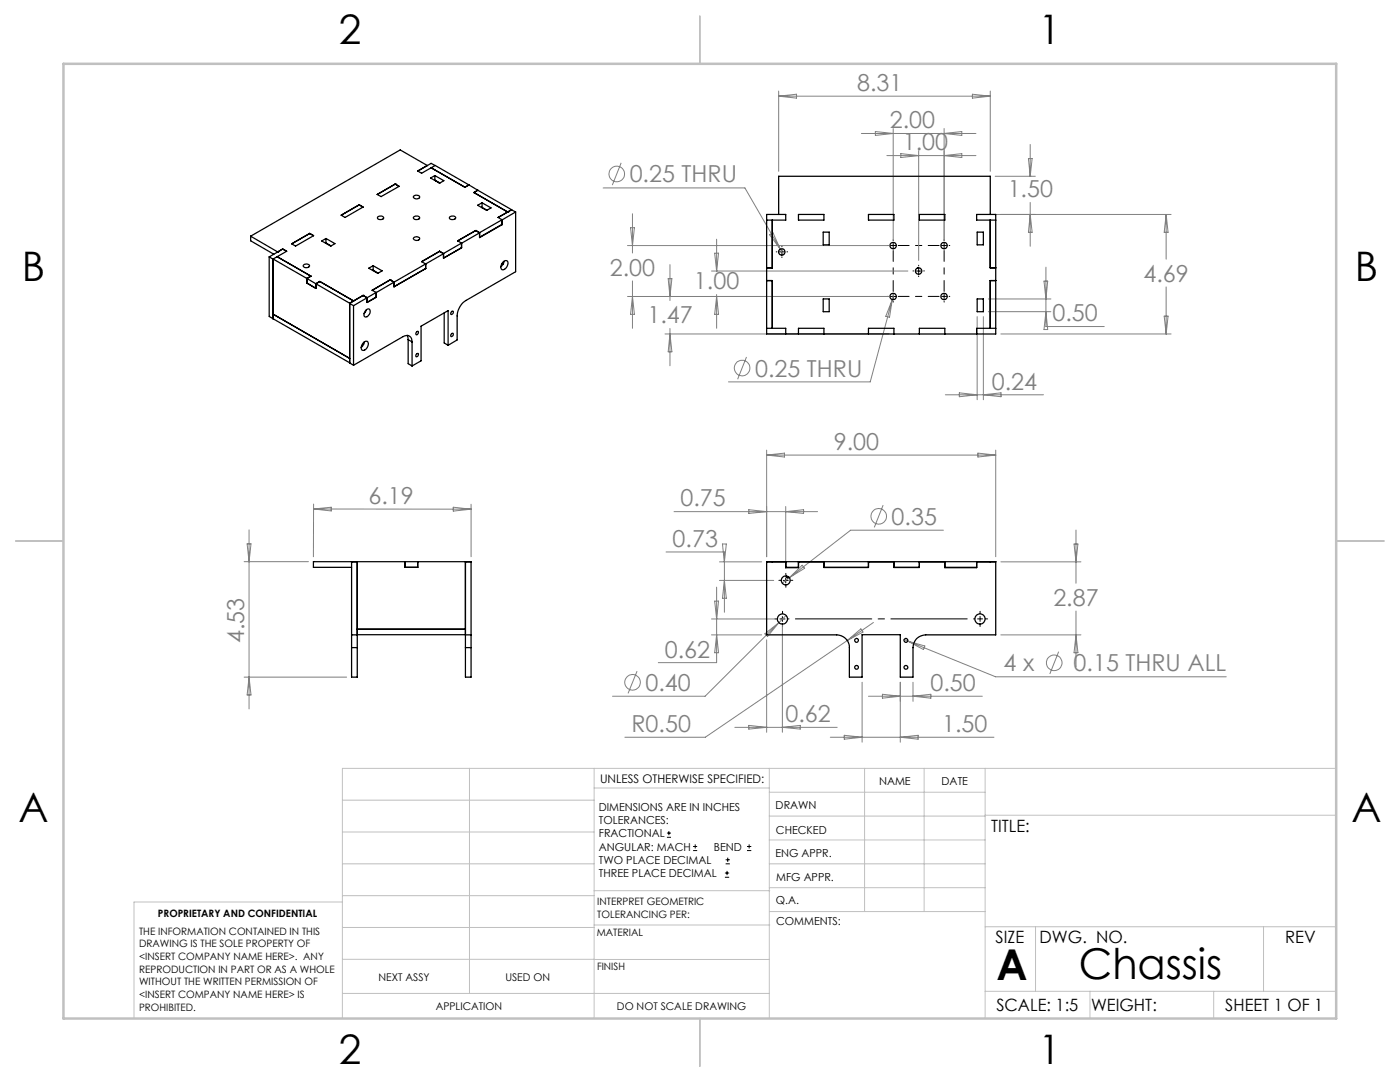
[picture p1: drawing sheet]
<svg xmlns="http://www.w3.org/2000/svg" width="279mm" height="216mm" viewBox="0 0 279 216" stroke-linecap="round" stroke-linejoin="round" font-family="sans-serif">
<g fill="none" stroke="#808080" stroke-width=".2">
<path d="M155.4 18.2v16M155.4 19.2h42.2M155.4 19.2l3.6-.4v.8zM194.1 18.8l3.5 .4-3.5 .4zM197.6 18.2v16M120.4 37.5h28.3l7 12.2M124 32.5l-1.8 4.4M171.9 26.6h22.9M174.7 26.2l3.6 .4-3.6 .4zM177 31h17.8M178.3 25.6v22.4M179.8 30.7l3.5 .3-3.5 .4z"/>
<path d="M183.3 30.1v21.9M188.4 31l3.5-.3v.7zM188.4 25.6v22.4M188.4 26.6l3.5-.4v.8zM198.6 35.2h8M205.2 31.6h.8l-.4 3.6zM205.6 35.2h.1M205.6 28.8v6.4M125.2 59.2h52M125.2 49h52M125.8 45.4h.8l-.4 3.6zM126.2 42.7v7.8"/>
<path d="M126.2 56.1v9.4M126.2 59.2l.4 3.5h-.8zM133.4 55.6h.7l-.4 3.6zM133.7 52.8v7.2M142 54.1h39.2M142.6 50.5h.8l-.4 3.6zM143 54.1h.1M143 47.7v6.4M143 58.8v6.7M143 59.2l.4 3.5h-.8zM153.6 46.8l.7-.3 1.4 3.2zM155.7 49.7l.7 1.1"/>
<path d="M178.1 59.8l-4.4 16.4h-28.3M178.1 59.8l-.6 3.5-.7-.2zM178.4 58.6l-.3 1.2M197.2 59.7h12.5M198.6 42.8h35.1M205.6 42.8l.4 3.6h-.8zM205.6 40.4v8.7M208.4 56.1h.7l-.4 3.6zM208.7 53.3v11.9h11.7M232.7 42.8v8.9M232.7 57.3v9.3M232.7 42.8l.4 3.6h-.8z"/>
<path d="M132.7 66.6h44.7M133.7 65.5v7.5M133.7 66.6l.4 3.6h-.7zM149 71.2l-1.8 4.5M188.7 78.8h19.5M191.5 78.4l3.5 .4-3.5 .4zM195 63.2v16.6M196.3 63.2v16.6M196.3 78.8l3.5-.4v.8zM197.2 62.2h12.5M199.7 66.6h34M208.7 62.2l.4 3.6h-.7z"/>
<path d="M232.3 63.1h.8l-.4 3.5zM153 89.8v21.3M153 90.8h45.7M153 90.8l3.6-.4v.8zM195.2 90.4l3.5 .4-3.5 .4zM198.7 89.8v21.3M48.7 112.1h12.9M49.3 108.5h.8l-.4 3.6zM49.7 105.7v35.8M62.6 100.6l-.1 10.5M62.6 101.6h31.4M62.6 101.6l3.5-.4v.8z"/>
<path d="M90.5 101.2l3.5 .4-3.5 .4zM94 100.6v10.5M132.9 110.1h11.7v12.1M134.5 102.1h28.7M142.6 119.9h.8l-.4 3.6zM143 117.2v15h-11.6M143.6 112.1h8.4M143.6 115.8h10.8M144.2 108.5h.8l-.4 3.6zM144.6 115.8l.4 3.6h-.8zM149.4 101.7l3.6 .4-3.6 .3zM156.8 101.1v12.3"/>
<path d="M156.8 102.1l3.6-.4v.7zM157.5 115.3l-1.4 1M157.5 115.3l2.6-2.5 .5 .6zM176.2 100.8l-1.7 4.4M188.3 105.8h-18.5l-12.3 9.5M199.7 112.1h16M214.3 108.5h.8l-.4 3.6zM214.7 105.8v10.6M48.7 135.1h20.5M49.7 135.1l.4 3.6h-.8zM127.1 133.9l-1.8 4.5M142 126.7h10"/>
<path d="M142 123.5h13.2M143 126.7l.4 3.5h-.8zM152.6 126.5l2.8-2.3-2.2 2.8zM153 127.7v18.4M156.1 124.5v21.6M156.9 122.8l-16.2 16.1h-18.5M169.1 127.8l-28.3 19.3h-16.1M169.1 127.8l2.7-2.3 .4 .6zM172 136.1v12M173.3 138.9h22.7M174.3 124.2l-5.2 3.6M176.1 138.5l3.6 .4-3.6 .4z"/>
<path d="M179.7 136.1v12M180.4 127.6l.8 .3M181.2 127.9l17.5 7.1h46M181.2 127.9l3.4 1-.3 .7zM182.2 136.1v3.8M182.2 138.9l3.6-.4v.8zM199.7 126.7h16M211.3 130l-1.8 4.5M214.7 121.9v11.1M214.7 126.7l.4 3.5h-.8zM146.6 145.1h20.5M149.4 144.7l3.6 .4-3.6 .4z"/>
<path d="M156.1 145.1l3.6-.4v.8zM165.7 147.1h32.7M168.5 146.7l3.5 .4-3.5 .4zM179.7 147.1l3.5-.4v.8z"/>
<circle cx="123.1" cy="34.7" r="1.56"/>
<circle cx="148.1" cy="73.4" r="1.55"/>
<circle cx="175.4" cy="103" r="1.56"/>
<circle cx="126.2" cy="136.1" r="1.56"/>
<circle cx="210.4" cy="132.2" r="1.55"/>
</g>
<g fill="none" stroke="#000" stroke-width=".2">
<path d="M177.7 59.2h1.1M178.3 58.7v1M182.8 54.1h1M183.3 53.6v1M156.3 115.8h1M156.8 115.3v1M155.6 123.5h1.1M156.1 123v1M133.1 167.1h.8M133.1 166.2h.8M133.5 165.8v.9M138.3 169.7h.8"/>
<path d="M138.3 168.9h.8M138.7 168.5v.8M144.7 175h.8M144.7 174.2h.8M144.8 172.4h.9M144.8 171.6h.9M145.1 173.8v.8M145.2 171.1v.9M149.1 169.7h.8M149.1 168.9h.8M149.5 168.5v.8"/>
</g>
<g fill="none" stroke="#000" stroke-width=".2" stroke-dasharray="15.2 1.3 1.3 1.3">
<path d="M155 50.3h-.1M156 50.3v-.5M156 50.3h-.5M156 50.3v.5M156 50.3h.5M156 49.3v-.2M156 51.3v.1M157 50.3h.2M177.3 59.1h-.2M177.3 49h-.2M178.3 49v-.5M178.3 49h-.5"/>
<path d="M178.3 49v.5M178.3 49h.5M178.3 48v-.2M182.3 54.1h-.1M183.3 53.1v-.2M183.3 55.1v.1M184.3 54.1h.2M188.4 59.1v-.5M188.4 59.1h-.5M188.4 59.1v.5M188.4 59.1h.5M188.4 49v-.5"/>
<path d="M188.4 49h-.5M188.4 49v.5M188.4 49h.5M188.4 48v-.2M189.4 59.1h.2M189.4 49h.2M178.3 60.1v.2M188.4 60.1v.2M155.8 115.8h-.4M156.8 114.8v-.4M156.8 116.8v.4M157.8 115.8h.4"/>
<path d="M155.2 123.5h-.5M156.2 122.5v-.5M156.2 124.5v.5M195.6 123.5v-.5M195.6 123.5h-.5M195.6 123.5v.5M195.6 123.5h.5M195.6 122.5v-.5M195.6 124.5v.5M196.6 123.5h.5"/>
</g>
<path d="M157.2 123.5h37.4" fill="none" stroke="#000" stroke-width=".2" stroke-dasharray="15.2 1.3 1.3 1.3" stroke-dashoffset="-1.6"/>
<path d="M178.3 58.1v-8.1M179.3 59.1h8.1M179.3 49h8.1M188.4 58.1v-8.1" fill="none" stroke="#000" stroke-width=".2" stroke-dasharray="15.2 1.3 1.3 1.3" stroke-dashoffset="13.1"/>
<g fill="none" stroke="#c0c0c0" stroke-width=".2">
<path d="M68.3 159.7h50.3M93.7 153.3v44.9M118.6 153.3v49.9M118.6 157.2h34.9M153.5 153.3v49.9M153.5 158.1h43.1M172.5 153.3v28.6M184.4 153.3v28.6M196.6 153.3v49.9M266.7 153.3h-198.4v49.9M68.3 178.7h50.3M68.3 172.4h50.3"/>
<path d="M68.3 166h50.3M68.3 180h-41.6v23.2M118.6 177.7h35M153.5 167.6h43.1M153.5 162.8h43.1M153.5 172.4h43.1M153.5 177.1h43.1M196.6 162.7h70.1M68.3 198.2h85.2M68.3 191.4l85.2 .1M68.3 185.1h50.3M118.6 184.6h35"/>
<path d="M153.6 181.9h43M196.6 197.8h70.1M196.6 184.9h70.1M206.7 184.9v12.9M217.5 197.8v5.4M242.2 197.8v5.4M252.2 184.9v12.9"/>
</g>
<path d="M139.7 3.2v9.5M3.1 107.9h9.6M266.7 107.9h9.5M139.7 203.2v9.6" fill="none" stroke="#c0c0c0" stroke-width=".25"/>
<path d="M12.7 12.7h254v190.5h-254z" fill="none" stroke="#c0c0c0" stroke-width=".5"/>
<g fill="none" stroke="#000" stroke-width=".25">
<path d="M75.3 38.8l3.6-2.1 .8 .5-3.6 2zM78.9 36.7h.1M78.9 36.7l.7 .5M82.6 39.1a.73 .73 0 0 1 1.1 .3 .67 .67 0 0 1-.6 .3 .67 .67 0 0 1-.6-.5zM85.3 33l-5.4-3.1-29.9 17.2M85.3 33l-1.9 1.1M85.3 33v.1M85.9 35.5l.9-.5 1.8 1.1-.9 .4zM86 33.5l6.8 3.9 .8-.5M86 33.5l-1.9 1.1-.7-.5M86 33.5l.9-.5 6.7 3.9M86.8 35v.9"/>
<path d="M86.8 35.9l1 .6M86.8 35.9l-.1 .1M86.8 33l-.8-.4-2.6 1.5M87.1 36.1v.1M87.6 36.4v.1M93.6 36.9l1.8 1.1M95.4 38l-.8 .4 6.7 3.9M95.4 38l6.7 3.8M50 47.1l5.4 3.2M50 47.1v.9l4.6 2.7M53.7 51.3l.8 .4M53.7 51.3v11.8l.8 .5"/>
<path d="M54.5 51.7v11.9M54.5 51.7l6.7 3.9M55.3 51.2l6.8 3.9-.9 .5M55.3 51.2l-.8 .5M55.4 50.3h.1M56.4 49.7l.8 .4M56.4 49.7l-2.7 1.6M56.4 49.7l.8 .4-1.9 1.1M56.4 49.7l-1 .6M56.4 49.7h.1M60.6 52.8a.72 .72 0 0 1 1.2 .3 .67 .67 0 0 1-.7 .3 .67 .67 0 0 1-.6-.4zM61.2 55.6l1.8 1"/>
<path d="M61.2 55.6v.9l1.8 1v-.9M61.8 46.6l-3.6 2M61.8 46.6l.8 .4M61.8 46.6h.1M62.6 47l-3.6 2.1-.8-.5M63 56.6l.8-.4 6.8 3.8M63 56.6l6.8 3.9M64.2 48.1l.9-.5 1.8 1-.9 .5zM65.1 48.5l1 .6M65.1 47.6v.9M65.1 48.5h-.1M71.7 40.9l-3.6 2 .8 .5 3.6-2.1"/>
<path d="M71.7 40.9l.8 .4M71.7 40.9h.1M72.5 58.9h.1M72.5 58.9l.8 .5M72.5 58.9l-2.7 1.6M72.5 58.9l-1.9 1.1M73.3 59.4l-2.7 1.6M73.6 53.5l.9-.5 1.8 1-.9 .5zM74.5 53v.9M74.5 53.9l1 .6M74.5 53.9l-.1 .1M75 59.3h.1"/>
<path d="M75.1 59.3l-1.8 1.1v-1M75.1 58.3v1M75.1 58.3l-1.8 1.1M75.1 59.3l-1.8 1M75.4 43.3a.63 .63 0 0 1 .7-.2 .63 .63 0 0 1 .4 .5 .8 .8 0 0 1-1.2-.1zM77.9 55.8h.1M77.9 55.8l.7 .5M77.9 55.8l-3.6 2.1M77.9 55.8l-3.6 2.1 .8 .4M78.6 56.3l-3.5 2.1M82.5 43.4a.65 .65 0 0 1 .7-.3 .65 .65 0 0 1 .5 .5 .74 .74 0 0 1-1.2-.2zM82.6 47.4a.73 .73 0 0 1 1.1 .3 .68 .68 0 0 1-.6 .3 .68 .68 0 0 1-.6-.5z"/>
<path d="M84.9 53.6h.1M84.9 53.6l-6.3 3.6v-.9M87.7 50.1l-3.6 2.1 .8 .5v.9M87.7 50.2l.8 .4-9.9 5.7M87.7 50.2l-3.5 2M87.7 50.1l.8 .5M87.7 50.1v.1M89.8 43.3a.72 .72 0 0 1 1.1 .2 .77 .77 0 0 1-1.2 0zM92.1 48.5v1l-3.6 2v-.9M92.1 48.5l-3.6 2.1M94.9 46h.1M94.9 46l.8 .5"/>
<path d="M94.9 46l-3.6 2.1M94.9 46l-3.6 2 .8 .5M95.3 41l.9-.5 1.8 1-.9 .5zM95.7 46.5l-3.6 2M96.2 40.5v.9M96.2 41.4l1 .5M96.2 41.4h-.1M99.4 43.4l.8 .5M100.2 44.8h.1M100.2 52.6l.2 .1M100.2 44.8l-4.5 2.6v-1M100.2 43.9v.9"/>
<path d="M100.2 43.9l-4.5 2.5M100.2 44.8l-4.5 2.5M100.3 52.4a.59 .59 0 0 1 .9-.4 .59 .59 0 0 1 .1 1 .87 .87 0 0 1-1.3 .7v-.6zM100.6 52.1l-.2 .6-.5 .5M101.3 42.3h.1M101.3 42.3l-1.9 1.1M102.1 41.9l.8 .4M102.1 41.9l-2.7 1.5M102.1 41.8l-.8 .5M102.1 41.8v.1M102.9 42.3v11.9l-9.9 5.7a3.8 3.8 0 0 0-1.8 3.1v4.8l-1.8 1.1M102.9 42.3l-2.7 1.6"/>
<path d="M153 43.9h3.8v-1.1h-3.8v23.8h45.7v-23.8h-3.8v1.1h3.8M153 56h1.1v9.5M154.1 43.9v9.5h-1.1M155.4 42.8v-7.6h42.2v7.6M159.3 42.8h5.1v1.1h-5.1zM164.3 59.7h1.2v2.5h-1.2zM164.3 46.3h1.2v2.6h-1.2zM173.3 42.8h5.1v1.1h-5.1zM183.3 53.4l-.2 .1M183.5 42.8h5.1v1.1h-5.1zM195 59.7h1.3v2.5h-1.3zM195 46.3h1.3v2.6h-1.3z"/>
<path d="M197.6 43.9v9.5h1.1M198.7 56h-1.1v9.5M54.5 63.6h.1M54.5 62.7l15.3 8.8M54.5 63.6l15.3 8.8M69.8 60.5l.8 .5M69.8 60.5v11.9l.8 .5M70.6 60v.1M70.6 61v11.9M70.6 60l-.8 .5M72.6 68.3a.51 .51 0 0 1 .7-.2 .51 .51 0 0 1 .2 .7 .98 .98 0 0 1-1.3 1l-.1-.6zM72.7 68.2l-.1 .4-.5 .7"/>
<path d="M73 61.9a.5 .5 0 0 1 .8-.2 .5 .5 0 0 1 0 .8 .76 .76 0 0 1-1.1 .6v-.6zM73.1 61.9l-.4 .7M81.2 66.9l.3 .9M81.5 67.8l.7 .4M81.5 67.8v4.8l.7 .4M82.2 68.2a1.11 1.11 0 0 0-.5-1.1 1.11 1.11 0 0 0-1.3 .1l-9.8 5.7M82.2 68.2v4.8M83 70.7l.4-.2a.35 .35 0 0 1 0 .5 .35 .35 0 0 1-.4 .1zM83.1 66.2l.3-.1a.35 .35 0 0 1 0 .5 .35 .35 0 0 1-.4 .1zM88.7 62.4v6l.7 .5M89.4 68.9v-6.9l-5.4 3.1v6.9l-1.8 1M90.1 62.2l.2-.1a.35 .35 0 0 1 .1 .5 .35 .35 0 0 1-.4 .1z"/>
<path d="M90.1 66.6l.2-.1a.35 .35 0 0 1 .1 .5 .35 .35 0 0 1-.4 .1zM153 65.5h3.8v1.1M159.3 66.6v-1.1h5.1v1.1M173.3 66.6v-1.1h5.1v1.1M183.5 66.6v-1.1h5.1v1.1M198.7 65.5h-3.8v1.1M70.2 112.1h1.1M70.2 113.2h-7.7v-1.1h31.5v14.6M70.2 112.1v14.6M71.3 112.1v14.6M80.8 112.1v1.1h2.6v-1.1M92.9 112.1h1.1"/>
<path d="M92.9 112.1v14.6M153 112.1h45.7v14.6h-14a2.53 2.53 0 0 0-2.5 2.5v5.9h-2.5v-8.5h-7.7v8.5h-2.5v-5.9a2.53 2.53 0 0 0-2.5-2.5h-14zM153 112.1h3.8M154.1 112.1h.1M156.8 112.1v1.2h2.5v-1.2M156.8 113.2h2.5M157 114.9a.25 .25 0 0 0 .1 .4 .25 .25 0 0 0 .3-.2M159.3 112.1h5.1M164.4 112.1v1.1h8.9v-1.1M164.4 113.2h8.9M173.3 112.1h5.1M178.4 112.1v1.1h5.1v-1.1"/>
<path d="M178.4 113.2h5.1M183.5 112.1h5.1M188.6 112.1v1.2h6.3v-1.2M188.6 113.2h6.3M194.9 112.1h3.8M197.6 112.1h.1M70.2 126.7v2.5M70.2 129.2v5.9h1.1v-5.9M70.2 126.7h1.1M70.2 129.2h1.1M71.3 126.7v2.5M71.3 126.6h21.6"/>
<path d="M71.3 125.6h21.6M92.9 126.7v2.5M92.9 129.2v5.9h1.1v-5.9M92.9 126.7h1.1M92.9 129.2h1.1M94 126.7v2.5"/>
<circle cx="156" cy="50.3" r=".63"/>
<circle cx="178.2" cy="59.2" r=".63"/>
<circle cx="178.2" cy="49" r=".63"/>
<circle cx="183.3" cy="54.1" r=".63"/>
<circle cx="188.4" cy="59.2" r=".63"/>
<circle cx="188.4" cy="49" r=".63"/>
<circle cx="156.8" cy="115.8" r=".88"/>
<circle cx="156.2" cy="123.5" r="1.01"/>
<circle cx="170.9" cy="127.8" r=".37"/>
<circle cx="170.9" cy="133.2" r=".37"/>
<circle cx="180.8" cy="127.8" r=".38"/>
<circle cx="180.8" cy="133.2" r=".38"/>
<circle cx="195.6" cy="123.5" r="1.02"/>
</g>
<g font-size="8.5">
<text x="198.9" y="195.5">A</text>
<text x="215.3" y="195.4">Chassis</text>
</g>
<g font-size="8.1">
<text x="67.6" y="8.9">2</text>
<text x="207.3" y="8.9">1</text>
<text x="4.4" y="56.2">B</text>
<text x="270.4" y="56.2">B</text>
<text x="3.7" y="164.1">A</text>
<text x="269.7" y="164.1">A</text>
<text x="67.6" y="212.4">2</text>
<text x="207.3" y="212.4">1</text>
</g>
<g font-size="4.7" fill="#808080">
<text x="171.1" y="18.2">8.31</text>
<text x="177.6" y="25.6">2.00</text>
<text x="180.2" y="30">1.00</text>
<text x="125.7" y="36.4">0.25 THRU</text>
<text x="201.1" y="39.3">1.50</text>
<text x="121.7" y="55">2.00</text>
<text x="138.5" y="57.7">1.00</text>
<text x="228.2" y="56.2">4.69</text>
<text x="129.2" y="64.5">1.47</text>
<text x="210" y="64.1">0.50</text>
<text x="150.7" y="75.1">0.25 THRU</text>
<text x="197.9" y="77.7">0.24</text>
<text x="166.4" y="89.8">9.00</text>
<text x="73.5" y="100.6">6.19</text>
<text x="135.8" y="101.1">0.75</text>
<text x="178" y="104.7">0.35</text>
<text x="134.2" y="109.1">0.73</text>
<text x="210.2" y="120.9">2.87</text>
<text x="48.7" y="128.3" transform="rotate(-90 48.7 128.3)">4.53</text>
<text x="132.7" y="131.2">0.62</text>
<text x="128.8" y="137.8">0.40</text>
<text x="185.7" y="137.9">0.50</text>
<text x="200.3" y="134">4 x</text>
<text x="214.3" y="134">0.15 THRU ALL</text>
<text x="126" y="146.1">R0.50</text>
<text x="156.7" y="144.1">0.62</text>
<text x="188" y="146.1">1.50</text>
</g>
<g font-size="3.4">
<text x="197.8" y="166">TITLE:</text>
<text x="198.7" y="188.1">SIZE</text>
<text x="207.5" y="188.1">DWG. NO.</text>
<text x="256.5" y="188.2">REV</text>
<text x="198.8" y="201.7">SCALE: 1:5</text>
<text x="217.7" y="201.8">WEIGHT:</text>
<text x="244.5" y="201.7">SHEET 1 OF 1</text>
</g>
<text font-size="2.4" x="119.8" y="156.2">UNLESS OTHERWISE SPECIFIED:</text>
<g font-size="2.2">
<text x="119.5" y="161.8">DIMENSIONS ARE IN INCHES</text>
<text x="154.8" y="161.4">DRAWN</text>
<text x="175.4" y="156.6">NAME</text>
<text x="187.9" y="156.7">DATE</text>
<text x="119.5" y="164.4">TOLERANCES:</text>
<text x="119.5" y="167.1">FRACTIONAL</text>
<text x="154.9" y="166.3">CHECKED</text>
<text x="119.5" y="169.7">ANGULAR: MACH</text>
<text x="119.5" y="172.4">TWO PLACE DECIMAL</text>
<text x="142.5" y="169.7">BEND</text>
<text x="154.8" y="171">ENG APPR.</text>
<text x="119.5" y="175">THREE PLACE DECIMAL</text>
<text x="154.9" y="175.7">MFG APPR.</text>
<text x="154.9" y="180.4">Q.A.</text>
<text x="154.9" y="184.6">COMMENTS:</text>
</g>
<g font-size="2.1">
<text x="75.5" y="195.7">NEXT ASSY</text>
<text x="100.9" y="195.7">USED ON</text>
<text x="86.9" y="201.5">APPLICATION</text>
<text x="123.1" y="201.6">DO NOT SCALE DRAWING</text>
</g>
<g font-size="2">
<text x="31.5" y="182.9">PROPRIETARY AND CONFIDENTIAL</text>
<text x="119.2" y="180.6">INTERPRET GEOMETRIC</text>
<text x="119.2" y="183.1">TOLERANCING PER:</text>
<text x="27.8" y="186.5">THE INFORMATION CONTAINED IN THIS</text>
<text x="27.8" y="189">DRAWING IS THE SOLE PROPERTY OF</text>
<text x="27.8" y="191.6">&lt;INSERT COMPANY NAME HERE&gt;. ANY</text>
<text x="119.1" y="186.7">MATERIAL</text>
<text x="27.8" y="194.1">REPRODUCTION IN PART OR AS A WHOLE</text>
<text x="27.8" y="196.6">WITHOUT THE WRITTEN PERMISSION OF</text>
<text x="119.1" y="193.5">FINISH</text>
<text x="27.8" y="199.1">&lt;INSERT COMPANY NAME HERE&gt; IS</text>
<text x="27.8" y="201.7">PROHIBITED.</text>
</g>
</svg>
